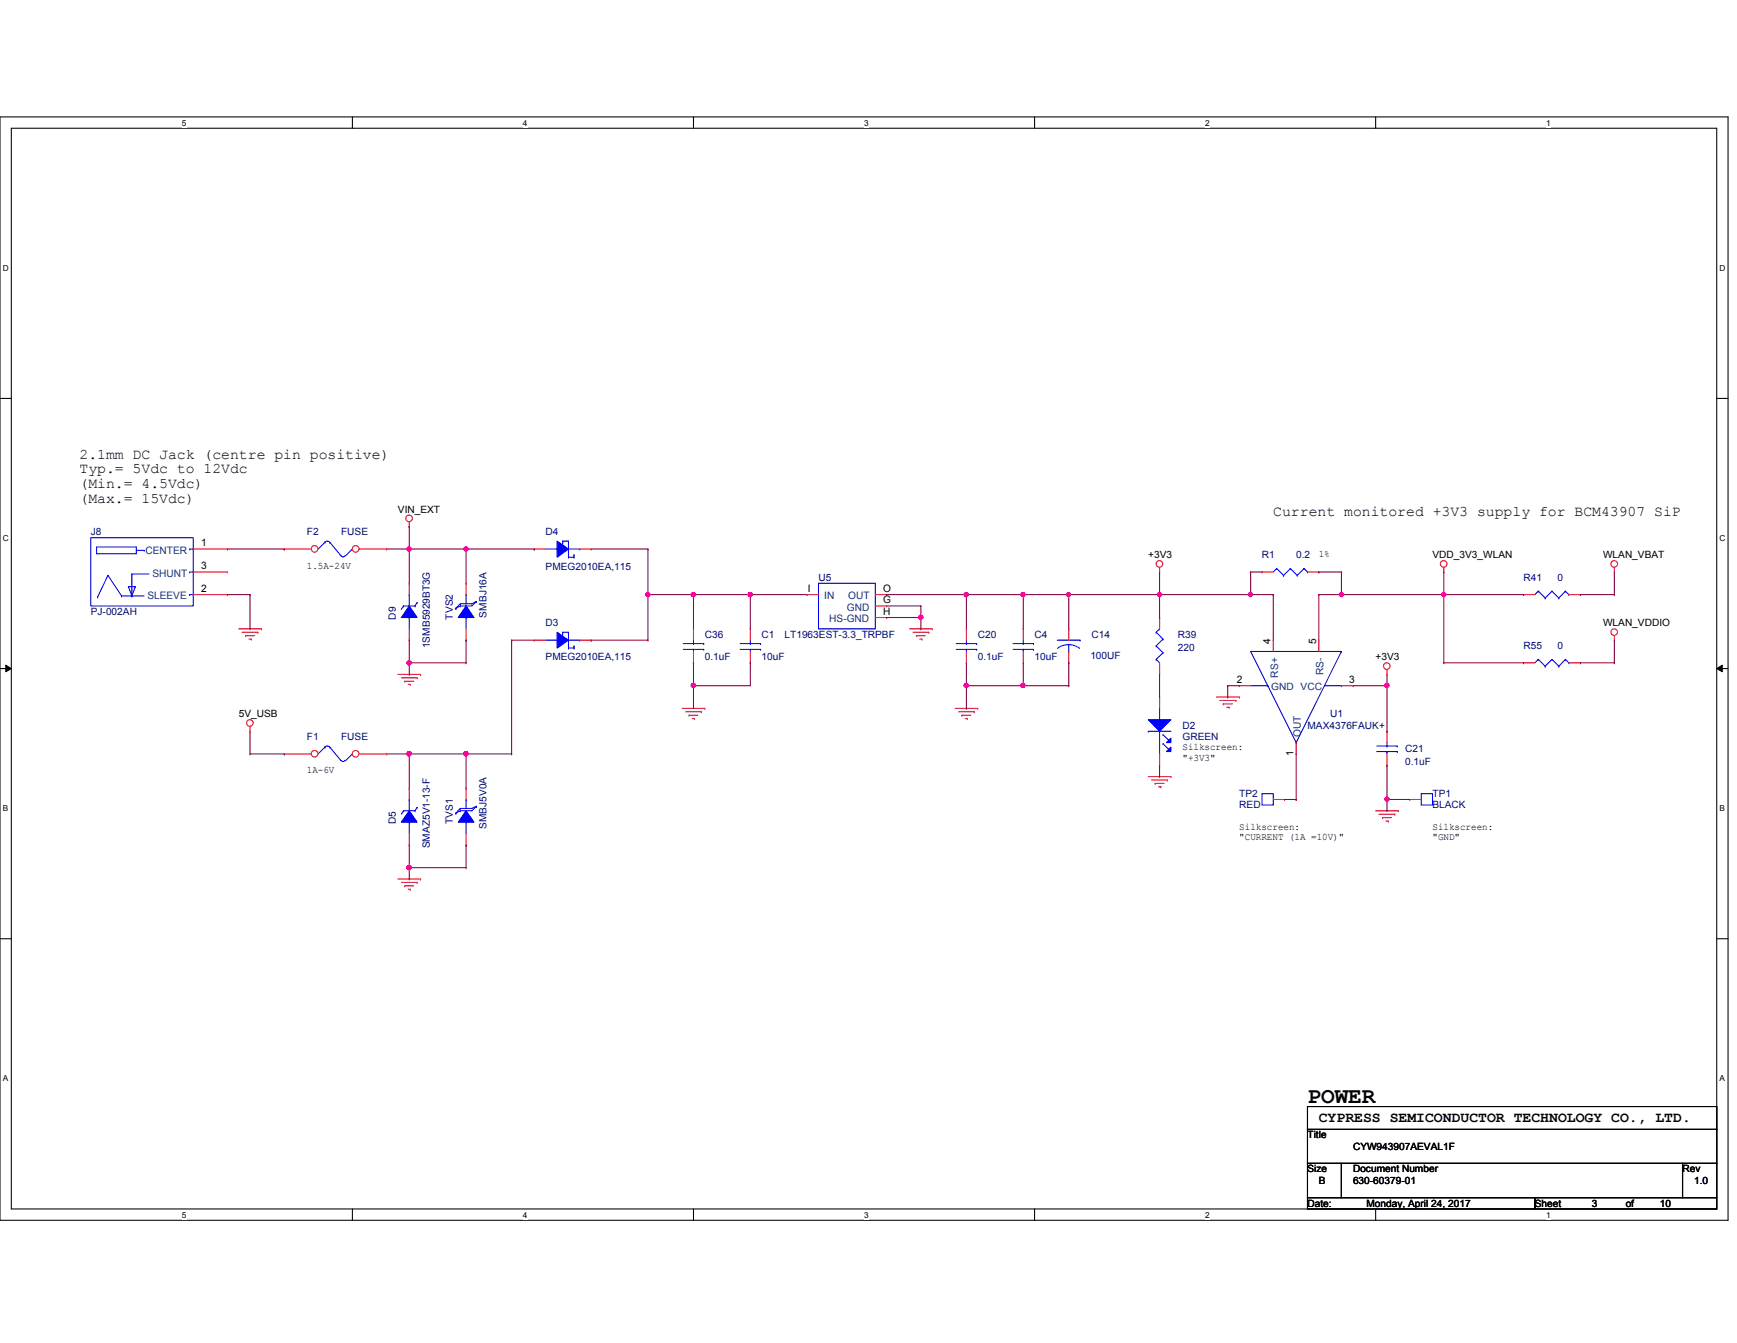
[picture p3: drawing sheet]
<svg xmlns="http://www.w3.org/2000/svg" width="279mm" height="216mm" viewBox="0 0 279 216" stroke-linecap="round" stroke-linejoin="round" font-family="sans-serif">
<path d="M0 18.8h278v177.4h-278zM1.8 20.6h274.3v173.8h-274.3z" fill="none" stroke="#000" stroke-width=".17"/>
<g fill="#fff">
<path d="M29.3 19h.7v1.5h-.7z"/>
<path d="M29.3 194.6h.7v1.4h-.7z"/>
</g>
<path d="M56.7 18.8v1.8M56.7 194.4v1.8" fill="none" stroke="#000" stroke-width=".17"/>
<g fill="#fff">
<path d="M84.1 19h.7v1.5h-.7z"/>
<path d="M84.1 194.6h.7v1.4h-.7z"/>
</g>
<path d="M111.5 18.8v1.8M111.5 194.4v1.8" fill="none" stroke="#000" stroke-width=".17"/>
<g fill="#fff">
<path d="M139 19h.7v1.5h-.7z"/>
<path d="M139 194.6h.7v1.4h-.7z"/>
</g>
<path d="M166.4 18.8v1.8M166.4 194.4v1.8" fill="none" stroke="#000" stroke-width=".17"/>
<g fill="#fff">
<path d="M193.8 19h.8v1.5h-.8z"/>
<path d="M193.8 194.6h.8v1.4h-.8z"/>
</g>
<path d="M221.3 18.8v1.8M221.3 194.4v1.8" fill="none" stroke="#000" stroke-width=".17"/>
<g fill="#fff">
<path d="M248.7 19h.7v1.5h-.7z"/>
<path d="M248.7 194.6h.7v1.4h-.7z"/>
<path d="M.5 42.3h.9v1.5h-.9z"/>
<path d="M276.6 42.3h.9v1.5h-.9z"/>
<path d="M.5 85.8h.9v1.4h-.9z"/>
<path d="M276.6 85.8h.9v1.4h-.9z"/>
</g>
<path d="M0 64.1h1.8M276.1 64.1h1.9" fill="none" stroke="#000" stroke-width=".17"/>
<g fill="#fff">
<path d="M.5 129.2h.8v1.5h-.8z"/>
<path d="M276.6 129.2h.9v1.5h-.9z"/>
</g>
<path d="M0 107.5h1.8M276.1 107.5h1.9" fill="none" stroke="#000" stroke-width=".17"/>
<path d="M.9 106.9l.9 .6-.9 .5zM276.1 107.5l.9-.6v1.1z" fill="#000"/>
<path d="M.9 106.9l.9 .6-.9 .5zM276.1 107.5l.9-.6v1.1z" fill="none" stroke="#000" stroke-width=".16"/>
<g fill="#fff">
<path d="M.5 172.6h.8v1.5h-.8z"/>
<path d="M276.6 172.6h.9v1.5h-.9z"/>
</g>
<path d="M0 150.9h1.8M276.1 150.9h1.9M210.3 177.9h65.8v3.7h-65.8zM210.3 181.6h65.8v5.4h-65.8zM210.3 187h5.5v5.5h-5.5zM210.3 192.5h36.6v1.9h-36.6zM215.8 187h54.8v5.5h-54.8zM246.9 192.5h29.2v1.9h-29.2zM270.6 187h5.5v5.5h-5.5z" fill="none" stroke="#000" stroke-width=".17"/>
<g fill="none" stroke="#f00" stroke-width=".17">
<path d="M65.8 84.6h.1M65.8 83.9v.7M186.5 91.9h.1M186.5 91.2v.7M232.2 91.9h.1M232.2 91.2v.7M259.7 91.9h.1M259.7 91.2v.7M38.4 101.1h3.6M38.9 101.6h2.6M39.5 102.2h.1M39.5 102.2h1.4"/>
<path d="M40 102.7h.4M40.2 117.6h.1M40.2 116.8v.8M40.4 102.7h.1M41.5 101.6h.1M42 101.1h.1M64 108.4h3.6M64.6 109h2.5M65.1 109.5h.1M65.1 109.5h1.4M65.7 110h.3M66 110h.1"/>
<path d="M67.1 109h.1M67.6 108.4h.1M109.7 113.9h3.7M110.3 114.4h2.5M110.8 115h.1M110.8 115h1.5M111.4 115.5h.3M111.5 106.6h.1M111.5 101.1h.1M111.5 101.1v1.8M111.5 104.7v1.9M111.7 115.5h.1"/>
<path d="M112.8 114.4h.1M113.4 113.9h.1M146.3 101.1h3.6M146.9 101.6h2.5M147.4 102.2h.1M147.4 102.2h1.4M148 102.7h.3M148.3 102.7h.1M149.4 101.6h.1M149.9 101.1h.1M153.6 113.9h3.7M154.2 114.4h2.5"/>
<path d="M154.7 115h.1M154.7 115h1.5M155.2 115.5h.4M155.6 115.5h.1M156.7 114.4h.1M157.3 113.9h.1M195.7 112.1h3.6M196.2 112.6h2.6M196.8 113.2h.1M196.8 113.2h1.4M197.3 113.7h.4M197.7 113.7h.1"/>
<path d="M198.8 112.6h.1M199.3 112.1h.1M223.1 108.4h.1M223.1 107.7v.7M259.7 102.9h.1M259.7 102.2v.7M184.7 124.8h3.6M185.3 125.4h2.5M185.8 125.9h.1M185.8 125.9h1.4M186.4 126.5h.3M186.7 126.5h.1"/>
<path d="M187.8 125.4h.1M188.3 124.8h.1M221.3 130.3h3.6M221.8 130.9h2.6M222.4 131.4h.1M222.4 131.4h1.4M222.9 132h.4M223.3 132h.1M224.4 130.9h.1M224.9 130.3h.1M64 141.3h3.6M64.6 141.9h2.5"/>
<path d="M65.1 142.4h.1M65.1 142.4h1.4M65.7 143h.3M66 143h.1M67.1 141.9h.1M67.6 141.3h.1"/>
<circle cx="65.8" cy="83.3" r=".54"/>
<circle cx="186.5" cy="90.7" r=".54"/>
<circle cx="232.2" cy="90.7" r=".54"/>
<circle cx="259.6" cy="90.7" r=".54"/>
<circle cx="40.2" cy="116.2" r=".54"/>
<circle cx="223.1" cy="107.1" r=".54"/>
<circle cx="259.6" cy="101.6" r=".54"/>
</g>
<g fill="none" stroke="#00f" stroke-width=".17">
<path d="M87.8 88.3h1.8M89.6 88.3h.1M90.5 87h.1M90.5 87h.9v2.6M91.4 89.6h.1M91.4 88.3h1.9M91.4 89.6h.9M92.3 89.6h.1M93.3 88.3h.1M109.9 103.5h3.3M109.9 104.4h3.3M111.5 104.4h.1"/>
<path d="M111.5 103.5h.1M111.5 102.9v.6M111.5 104.4v.3M113.2 103.5h.1M113.2 104.4h.1"/>
</g>
<path d="M89.6 87l1.8 1.3-1.8 1.3z" fill-rule="evenodd" fill="#00f"/>
<g fill="none" stroke="#00f" stroke-width=".17">
<path d="M89.6 87l1.8 1.3-1.8 1.3zM90.5 87.4h.1M90.5 87v.4M92.3 89.2h.1M92.3 89.2v.4M131.7 93.8h9.1v7.3h-9.1zM153.8 103.5h3.3M153.8 104.4h3.3M155.4 104.4h.1M155.4 103.5h.1M155.4 102.9v.6M155.4 104.4v.3"/>
<path d="M157.1 103.5h.1M157.1 104.4h.1M201.2 110.2h2.7M203.9 110.2h.1M208.5 119.4h.1M213.1 110.2h2.7M215.8 104.7h.1M215.8 110.2h.1M215.8 104.7h-14.6l7.3 14.7M215.8 104.7l-7.3 14.7M64.9 130.3h.1M64.9 130.3l-.3 .6"/>
<path d="M64.9 130.3h1.9M65.8 132.2h.1M65.8 128.5h.1M65.8 128.5v1.8M65.8 132.2v1.8M66.8 130.3h.1M67.1 129.8h.1M67.1 129.8l-.3 .5"/>
</g>
<g fill="none" stroke="#f00" stroke-width=".17">
<path d="M85.9 88.3h.1M85.9 88.3h1.9M93.3 88.3h1.8M95.1 88.3h.1M129.8 95.6h.1M129.8 95.6h1.9M140.8 95.6h1.8M140.8 97.4h1.8M140.8 99.3h1.8M142.6 95.6h.1M142.6 97.4h.1M142.6 99.3h.1"/>
<path d="M155.4 106.6h.1M155.4 101.1h.1M155.4 101.1v1.8M155.4 104.7v1.9M199.3 110.2h.1M199.3 110.2h1.9M204.8 102.9h.1M204.8 102.9v1.8M208.5 119.4v1.8M212.1 102.9h.1M212.1 102.9v1.8M215.8 110.2h1.8"/>
<path d="M217.6 110.2h.1M208.5 121.2h.1"/>
</g>
<path d="M65.8 130.3l1.3 1.9h-2.5z" fill-rule="evenodd" fill="#00f"/>
<path d="M52.2 87.1l.5-.1 .3 .2M52.3 87.2h.1M52.3 87.2l-1.1 1.1M53 87.2h.1M53 87.2l1.9 2.2M54.9 89.3l.3 .2 .3-.2M56.7 88.3h.1M56.7 88.3l-1.1 1.1M65.8 130.3l1.3 1.9h-2.5z" fill="none" stroke="#00f" stroke-width=".17"/>
<path d="M65.8 135.8h.1M65.8 126.7h.1M65.8 126.7v1.8M65.8 134v1.8" fill="none" stroke="#f00" stroke-width=".17"/>
<circle cx="50.6" cy="88.2" r=".54" fill="#fff"/>
<g fill="none" stroke="#f00" stroke-width=".17">
<path d="M45.7 88.3h.1M45.7 88.3h4.4"/>
<circle cx="50.6" cy="88.2" r=".54"/>
</g>
<circle cx="57.2" cy="88.2" r=".54" fill="#fff"/>
<g fill="none" stroke="#f00" stroke-width=".17">
<path d="M57.8 88.3h4.4M62.2 88.3h.1"/>
<circle cx="57.2" cy="88.2" r=".54"/>
</g>
<path d="M87.8 102.9h1.8M89.6 102.9h.1M90.5 101.6h.1M90.5 101.6h.9v2.6M91.4 104.2h.1M91.4 102.9h1.9M91.4 104.2h.9M92.3 104.2h.1M93.3 102.9h.1" fill="none" stroke="#00f" stroke-width=".17"/>
<path d="M89.6 101.6l1.8 1.3-1.8 1.3z" fill-rule="evenodd" fill="#00f"/>
<g fill="none" stroke="#00f" stroke-width=".17">
<path d="M89.6 101.6l1.8 1.3-1.8 1.3zM90.5 102h.1M90.5 101.6v.4M92.3 103.8h.1M92.3 103.8v.4M119 103.5h3.3M119 104.4h3.3M120.7 104.4h.1M120.7 103.5h.1M120.7 102.9v.6M120.7 104.4v.3M122.3 103.5h.1"/>
<path d="M122.3 104.4h.1M162.9 103.5h3.3M162.9 104.4h3.3M164.6 104.4h.1M164.6 103.5h.1M164.6 102.9v.6M164.6 104.4v.3M166.2 103.5h.1M166.2 104.4h.1M75 132.2h.1M75 128.5h.1M75 128.5v1.5"/>
<path d="M75 132.2v1.8"/>
</g>
<path d="M85.9 102.9h.1M85.9 102.9h1.9M93.3 102.9h1.8M95.1 102.9h.1M120.7 106.6h.1M120.7 101.1h.1M120.7 101.1v1.8M120.7 104.7v1.9M164.6 106.6h.1M164.6 101.1h.1M164.6 101.1v1.8M164.6 104.7v1.9" fill="none" stroke="#f00" stroke-width=".17"/>
<path d="M75 130.3l1.2 1.9h-2.5z" fill-rule="evenodd" fill="#00f"/>
<g fill="none" stroke="#00f" stroke-width=".17">
<path d="M64.9 97.4h.1M64.9 97.4l-.3 .6M64.9 97.4h1.9M65.8 99.3h.1M65.8 95.6h.1M65.8 95.6v1.8M65.8 99.3v1.8M66.8 97.4h.1M67.1 96.9h.1M67.1 96.9l-.3 .5M205.4 91.4h.1M205.4 91.4l-.6 .5"/>
<path d="M205.4 91.4l1.1 1.1M206.5 92.5h.1M207.6 91.4h.1M207.6 91.4l-1.1 1.1M207.6 91.4l1.1 1.1M208.7 92.5h.1M209.8 91.4h.1M209.8 91.4l-1.1 1.1M209.8 91.4l.5 .5M210.3 91.9h.1M186 106h.1M186 103.8h.1"/>
<path d="M186 101.6h.1M186 106l.5 .6M186 103.8l1.1 1.1M186 101.6l1.1 1.1M186.5 101.1h.1M186.5 101.1l-.5 .5M187.1 104.9h.1M187.1 102.7h.1M187.1 104.9l-1.1 1.1M187.1 102.7l-1.1 1.1M73.3 130.7h.1M74 130h.1"/>
<path d="M74 130.3h.1M74 130l-.7 .7M74 130.3l-.7 .4M75 130.3l1.2 1.9h-2.5zM76.6 129.6h.1M76.6 129.6l-.7 .4h-1.9M76.6 129.6l-.7 .7h-1.9"/>
</g>
<path d="M186.5 99.3h.1M186.5 99.3v1.8M203 91.9h.1M203 91.9h1.8M210.3 91.9h1.8M212.1 91.9h.1M186.5 108.4h.1M186.5 106.6v1.8M75 135.8h.1M75 126.7h.1M75 126.7v1.8M75 134v1.8" fill="none" stroke="#f00" stroke-width=".17"/>
<path d="M65.8 97.4l1.3 1.9h-2.5z" fill-rule="evenodd" fill="#00f"/>
<g fill="none" stroke="#00f" stroke-width=".17">
<path d="M65.8 97.4l1.3 1.9h-2.5zM75 99.3h.1M75 95.6h.1M75 95.6v1.5M75 99.3v1.8M247.4 95h.1M247.4 95l-.5 .6M247.4 95l1.1 1.1M248.5 96.1h.1M249.6 95h.1M249.6 95l-1.1 1.1M249.6 95l1.1 1.1"/>
<path d="M250.7 96.1h.1M251.8 95h.1M251.8 95l-1.1 1.1M251.8 95l.5 .6M252.3 95.6h.1M170.1 102.9h3.6M171.9 104.7h.1M171.9 103.6l.8 .1 1 .5M171.9 103.6l-.8 .1-1 .5M171.9 103.6v1.1M173.7 102.9h.1M221.4 119.9h3.3"/>
<path d="M223.1 119.9h.1M223.1 119.4v.5M224.7 119.9h.1M203 127.6h1.8v1.8h-1.8zM221.4 120.8h3.3M223.1 120.8h.1M223.1 120.8v.4M224.7 120.8h.1M228.6 127.6h1.8v1.8h-1.8z"/>
</g>
<g fill="none" stroke="#f00" stroke-width=".17">
<path d="M65.8 93.8h.1M65.8 93.8v1.8M245.1 95.6h.1M245.1 95.6h1.8M252.3 95.6h1.9M254.2 95.6h.1M65.8 102.9h.1M65.8 101.1v1.8M171.9 101.1h.1M171.9 106.6h.1M171.9 101.1v1.8M171.9 104.7v1.9"/>
<path d="M223.1 117.6h.1M223.1 117.6v1.8M204.8 128.5h1.8M206.6 128.5h.1M223.1 123h.1M223.1 121.2v1.8M226.8 128.5h.1M226.8 128.5h1.8"/>
</g>
<path d="M75 97.4l1.2 1.9h-2.5z" fill-rule="evenodd" fill="#00f"/>
<path d="M73.3 97.8h.1M74 97.1h.1M74 97.4h.1M74 97.1l-.7 .7M74 97.4l-.7 .4M75 97.4l1.2 1.9h-2.5zM76.6 96.7h.1M76.6 96.7l-.7 .4h-1.9M76.6 96.7l-.7 .7h-1.9" fill="none" stroke="#00f" stroke-width=".17"/>
<path d="M75 93.8h.1M75 93.8v1.8M75 102.9h.1M75 101.1v1.8" fill="none" stroke="#f00" stroke-width=".17"/>
<path d="M184.7 115.7h3.6l-1.8 1.9z" fill="#00f"/>
<path d="M184.7 115.7h3.6l-1.8 1.9z" fill="none" stroke="#00f" stroke-width=".17"/>
<path d="M188.3 118.7v.7h-.7z" fill="#00f"/>
<path d="M188.3 118.7v.7h-.7z" fill="none" stroke="#00f" stroke-width=".17"/>
<path d="M188.3 120.1v.7h-.7z" fill="#00f"/>
<g fill="none" stroke="#00f" stroke-width=".17">
<path d="M184.7 117.6h.1M184.7 117.6h3.6M186.5 115.7h.1M186.5 113.9v1.8M186.5 117.6v3.6M187.1 118.1h.1M187.1 119.5h.1M187.1 118.1l.9 .9M187.1 119.5l.9 1M52.2 120.1l.5-.2 .3 .2M52.3 120.1h.1M52.3 120.1l-1.1 1.1"/>
<path d="M53 120.1h.1M53 120.1l1.9 2.2M55.5 122.2l-.3 .2-.3-.1M56.7 121.2h.1M56.7 121.2l-1.1 1.1M186.5 121.2h.1M188.3 120.1v.7h-.7z"/>
</g>
<path d="M186.5 112.1h.1M186.5 112.1v1.8M186.5 123h.1M186.5 121.2v1.8" fill="none" stroke="#f00" stroke-width=".17"/>
<circle cx="50.6" cy="121.2" r=".54" fill="#fff"/>
<g fill="none" stroke="#f00" stroke-width=".17">
<path d="M45.7 121.2h.1M45.7 121.2h4.4"/>
<circle cx="50.6" cy="121.2" r=".54"/>
</g>
<circle cx="57.2" cy="121.2" r=".54" fill="#fff"/>
<g fill="none" stroke="#f00" stroke-width=".17">
<path d="M31.1 95.6h5.5M31.1 91.9h5.5M31.1 88.3h5.5M36.6 95.6h.1M36.6 91.9h.1M36.6 88.3h.1M245.1 106.6h.1M245.1 106.6h1.8M252.3 106.6h1.9M254.2 106.6h.1M57.8 121.2h4.4M62.2 121.2h.1"/>
<circle cx="57.2" cy="121.2" r=".54"/>
</g>
<g fill="none" stroke="#00f" stroke-width=".17">
<path d="M14.6 86.4h16.5v11h-16.5zM15.5 87.9h6.4v1.1h-6.4zM15.7 96h.1M17.4 92.5h.1M17.4 92.5l2.2 3.3M17.4 92.5l-1.7 3.5M19.6 95.8h.1M19.6 95.8h3.6M20.7 94.3h.1M20.7 94.3l.5 1.5M20.7 94.3h1.1M21.2 92.3h.1"/>
<path d="M21.2 95.8h.1M21.2 92.3h2.8M21.2 92.3v3.5M21.8 94.3h.1M21.8 94.3l-.6 1.5M21.9 88.5h1.3M23.2 88.5h.1M30.5 88.3h.1M30.5 91.9h.1M30.5 95.6h.1M30.5 88.3h.6M30.5 91.9h.6"/>
<path d="M30.5 95.6h.6M247.4 106h.1M247.4 106l-.5 .6M247.4 106l1.1 1.1M248.5 107.1h.1M249.6 106h.1M249.6 106l-1.1 1.1M249.6 106l1.1 1.1M250.7 107.1h.1M251.8 106h.1M251.8 106l-1.1 1.1M251.8 106l.5 .6"/>
<path d="M252.3 106.6h.1"/>
</g>
<path d="M36.6 95.6h3.6M36.6 88.3h9.1M40.2 95.6h.1M40.2 95.6v5.5M45.7 88.3h.1M62.2 88.3h3.6M65.8 88.3h.1M40.2 101.1h.1M65.8 106.6h.1M65.8 102.9v3.7M65.8 106.6h9.2M75 106.6h.1" fill="none" stroke="#800040" stroke-width=".17"/>
<circle cx="65.8" cy="106.5" r=".36" fill="#f0f"/>
<circle cx="65.8" cy="106.5" r=".36" fill="none" stroke="#f0f" stroke-width=".17"/>
<path d="M65.8 88.3h.1M65.8 88.3v5.5M65.8 88.3h9.2M75 88.3h.1M65.8 108.4h.1M65.8 106.6v1.8M75 102.9h.1M75 102.9v3.7" fill="none" stroke="#800040" stroke-width=".17"/>
<circle cx="65.8" cy="88.3" r=".36" fill="#f0f"/>
<circle cx="65.8" cy="88.3" r=".36" fill="none" stroke="#f0f" stroke-width=".17"/>
<circle cx="75" cy="88.3" r=".36" fill="#f0f"/>
<circle cx="75" cy="88.3" r=".36" fill="none" stroke="#f0f" stroke-width=".17"/>
<path d="M65.8 84.6h.1M65.8 84.6v3.7M75 88.3h.1M75 88.3v5.5M75 88.3h10.9M85.9 88.3h.1M62.2 121.2h3.6M65.8 121.2h.1M65.8 139.5h.1M65.8 135.8v3.7M65.8 139.5h9.2M75 139.5h.1" fill="none" stroke="#800040" stroke-width=".17"/>
<circle cx="65.8" cy="139.5" r=".37" fill="#f0f"/>
<circle cx="65.8" cy="139.5" r=".37" fill="none" stroke="#f0f" stroke-width=".17"/>
<path d="M65.8 121.2h.1M65.8 121.2v5.5M65.8 139.5v1.8M65.8 121.2h9.2M75 135.8h.1M75 121.2h.1M75 135.8v3.7M65.8 141.3h.1" fill="none" stroke="#800040" stroke-width=".17"/>
<circle cx="65.8" cy="121.2" r=".37" fill="#f0f"/>
<circle cx="65.8" cy="121.2" r=".37" fill="none" stroke="#f0f" stroke-width=".17"/>
<circle cx="74.9" cy="121.2" r=".37" fill="#f0f"/>
<circle cx="74.9" cy="121.2" r=".37" fill="none" stroke="#f0f" stroke-width=".17"/>
<g fill="none" stroke="#800040" stroke-width=".17">
<path d="M40.2 117.6v3.6M82.3 102.9h.1M82.3 102.9h3.6M82.3 102.9v18.3M111.5 106.6h.1M111.5 106.6v3.6M40.2 121.2h.1M40.2 121.2h5.5M45.7 121.2h.1M75 121.2h.1M75 121.2v5.5M75 121.2h7.3"/>
<path d="M82.3 121.2h.1"/>
</g>
<circle cx="111.5" cy="110.2" r=".36" fill="#f0f"/>
<circle cx="111.5" cy="110.2" r=".36" fill="none" stroke="#f0f" stroke-width=".17"/>
<path d="M120.7 95.6h.1M120.7 95.6v5.5M120.7 95.6h9.1M111.5 110.2h.1M111.5 110.2v3.7M120.7 106.6h.1M120.7 106.6v3.6h-9.2" fill="none" stroke="#800040" stroke-width=".17"/>
<circle cx="120.7" cy="95.6" r=".36" fill="#f0f"/>
<circle cx="120.7" cy="95.6" r=".36" fill="none" stroke="#f0f" stroke-width=".17"/>
<path d="M95.1 88.3h9.1M104.2 88.3h.1M104.2 95.6h.1M104.2 95.6h16.5M104.2 88.3v7.3M111.5 95.6h.1M111.5 95.6v5.5M95.1 102.9h.1M95.1 102.9h9.1" fill="none" stroke="#800040" stroke-width=".17"/>
<circle cx="111.5" cy="95.6" r=".36" fill="#f0f"/>
<circle cx="111.5" cy="95.6" r=".36" fill="none" stroke="#f0f" stroke-width=".17"/>
<circle cx="104.2" cy="95.6" r=".34" fill="#f0f"/>
<circle cx="104.2" cy="95.6" r=".34" fill="none" stroke="#f0f" stroke-width=".17"/>
<path d="M104.2 95.6v7.3M142.6 97.4h5.5M148.1 97.4h.1M148.1 99.3h.1M148.1 97.4v1.9M104.2 102.9h.1" fill="none" stroke="#800040" stroke-width=".17"/>
<circle cx="148.1" cy="99.2" r=".36" fill="#f0f"/>
<circle cx="148.1" cy="99.2" r=".36" fill="none" stroke="#f0f" stroke-width=".17"/>
<path d="M142.6 99.3h5.5M148.1 99.3h.1M148.1 99.3v1.8M148.1 101.1h.1M155.4 110.2h.1M155.4 106.6v3.6" fill="none" stroke="#800040" stroke-width=".17"/>
<circle cx="155.4" cy="110.2" r=".34" fill="#f0f"/>
<circle cx="155.4" cy="110.2" r=".34" fill="none" stroke="#f0f" stroke-width=".17"/>
<path d="M155.4 113.9h.1M164.6 110.2h.1M164.6 110.2h-9.2v3.7M164.6 106.6v3.6M171.9 106.6h.1M171.9 106.6v3.6" fill="none" stroke="#800040" stroke-width=".17"/>
<circle cx="164.5" cy="110.2" r=".34" fill="#f0f"/>
<circle cx="164.5" cy="110.2" r=".34" fill="none" stroke="#f0f" stroke-width=".17"/>
<path d="M142.6 95.6h12.8M155.4 95.6h.1M164.6 110.2h7.3M171.9 110.2h.1M186.5 112.1h.1M186.5 108.4v3.7M186.5 124.8h.1M186.5 123v1.8" fill="none" stroke="#800040" stroke-width=".17"/>
<circle cx="155.4" cy="95.6" r=".34" fill="#f0f"/>
<circle cx="155.4" cy="95.6" r=".34" fill="none" stroke="#f0f" stroke-width=".17"/>
<path d="M171.9 95.6h.1M171.9 95.6v5.5M171.9 95.6h14.6M186.5 99.3h.1M186.5 95.6h.1M186.5 95.6v3.7" fill="none" stroke="#800040" stroke-width=".17"/>
<circle cx="171.9" cy="95.6" r=".34" fill="#f0f"/>
<circle cx="171.9" cy="95.6" r=".34" fill="none" stroke="#f0f" stroke-width=".17"/>
<circle cx="186.5" cy="95.6" r=".34" fill="#f0f"/>
<circle cx="186.5" cy="95.6" r=".34" fill="none" stroke="#f0f" stroke-width=".17"/>
<path d="M164.6 95.6h.1M164.6 95.6v5.5" fill="none" stroke="#800040" stroke-width=".17"/>
<circle cx="164.5" cy="95.6" r=".34" fill="#f0f"/>
<circle cx="164.5" cy="95.6" r=".34" fill="none" stroke="#f0f" stroke-width=".17"/>
<path d="M155.4 95.6h.1M155.4 95.6h16.5M155.4 95.6v5.5M164.6 95.6h.1M171.9 95.6h.1M186.5 95.6h.1M186.5 95.6h14.7M186.5 91.9v3.7M201.2 95.6h.1M201.2 91.9h.1M201.2 91.9v3.7" fill="none" stroke="#800040" stroke-width=".17"/>
<circle cx="201.1" cy="95.6" r=".34" fill="#f0f"/>
<circle cx="201.1" cy="95.6" r=".34" fill="none" stroke="#f0f" stroke-width=".17"/>
<path d="M215.8 91.9h.1M215.8 95.6h.1M215.8 91.9v3.7M215.8 95.6h29.3M232.2 95.6h.1M232.2 91.9v3.7M245.1 95.6h.1" fill="none" stroke="#800040" stroke-width=".17"/>
<circle cx="232.2" cy="95.6" r=".34" fill="#f0f"/>
<circle cx="232.2" cy="95.6" r=".34" fill="none" stroke="#f0f" stroke-width=".17"/>
<g fill="none" stroke="#800040" stroke-width=".17">
<path d="M201.2 91.9h.1M201.2 95.6h.1M201.2 95.6h3.6M201.2 91.9h1.8M204.8 95.6h.1M204.8 95.6v7.3M212.1 91.9h.1M212.1 95.6h.1M212.1 95.6h3.7M212.1 91.9h3.7M212.1 95.6v7.3M215.8 95.6h.1"/>
<path d="M232.2 95.6v11M254.2 95.6h.1M254.2 95.6h5.5M259.7 95.6h.1M259.7 91.9v3.7M232.2 106.6h.1M232.2 106.6h12.9M245.1 106.6h.1M254.2 106.6h.1M254.2 106.6h5.5M259.7 106.6h.1M259.7 102.9v3.7"/>
</g>
<circle cx="215.8" cy="95.6" r=".34" fill="#f0f"/>
<circle cx="215.8" cy="95.6" r=".34" fill="none" stroke="#f0f" stroke-width=".17"/>
<path d="M197.5 110.2h.1M197.5 112.1h.1M197.5 110.2h1.8M197.5 110.2v1.9M217.6 110.2h5.5M223.1 110.2h.1M223.1 108.4v1.8" fill="none" stroke="#800040" stroke-width=".17"/>
<circle cx="223.1" cy="110.2" r=".34" fill="#f0f"/>
<circle cx="223.1" cy="110.2" r=".34" fill="none" stroke="#f0f" stroke-width=".17"/>
<path d="M223.1 117.6h.1M223.1 110.2v7.4M206.6 128.5h1.9M208.5 128.5h.1M208.5 121.2v7.3M223.1 123h.1M223.1 128.5h.1M223.1 123v5.5M223.1 128.5h3.7" fill="none" stroke="#800040" stroke-width=".17"/>
<circle cx="223.1" cy="128.5" r=".34" fill="#f0f"/>
<circle cx="223.1" cy="128.5" r=".34" fill="none" stroke="#f0f" stroke-width=".17"/>
<path d="M223.1 130.3h.1M223.1 128.5v1.8" fill="none" stroke="#800040" stroke-width=".17"/>
<circle cx="65.8" cy="106.5" r=".36" fill="#f0f"/>
<circle cx="65.8" cy="106.5" r=".36" fill="none" stroke="#f0f" stroke-width=".17"/>
<circle cx="65.8" cy="88.3" r=".36" fill="#f0f"/>
<circle cx="65.8" cy="88.3" r=".36" fill="none" stroke="#f0f" stroke-width=".17"/>
<circle cx="75" cy="88.3" r=".36" fill="#f0f"/>
<circle cx="75" cy="88.3" r=".36" fill="none" stroke="#f0f" stroke-width=".17"/>
<circle cx="65.8" cy="139.5" r=".37" fill="#f0f"/>
<circle cx="65.8" cy="139.5" r=".37" fill="none" stroke="#f0f" stroke-width=".17"/>
<circle cx="65.8" cy="121.2" r=".37" fill="#f0f"/>
<circle cx="65.8" cy="121.2" r=".37" fill="none" stroke="#f0f" stroke-width=".17"/>
<circle cx="74.9" cy="121.2" r=".37" fill="#f0f"/>
<circle cx="74.9" cy="121.2" r=".37" fill="none" stroke="#f0f" stroke-width=".17"/>
<circle cx="111.5" cy="110.2" r=".36" fill="#f0f"/>
<circle cx="111.5" cy="110.2" r=".36" fill="none" stroke="#f0f" stroke-width=".17"/>
<circle cx="120.7" cy="95.6" r=".36" fill="#f0f"/>
<circle cx="120.7" cy="95.6" r=".36" fill="none" stroke="#f0f" stroke-width=".17"/>
<circle cx="111.5" cy="95.6" r=".36" fill="#f0f"/>
<circle cx="111.5" cy="95.6" r=".36" fill="none" stroke="#f0f" stroke-width=".17"/>
<circle cx="104.2" cy="95.6" r=".34" fill="#f0f"/>
<circle cx="104.2" cy="95.6" r=".34" fill="none" stroke="#f0f" stroke-width=".17"/>
<circle cx="148.1" cy="99.2" r=".36" fill="#f0f"/>
<circle cx="148.1" cy="99.2" r=".36" fill="none" stroke="#f0f" stroke-width=".17"/>
<circle cx="155.4" cy="110.2" r=".34" fill="#f0f"/>
<circle cx="155.4" cy="110.2" r=".34" fill="none" stroke="#f0f" stroke-width=".17"/>
<circle cx="164.5" cy="110.2" r=".34" fill="#f0f"/>
<circle cx="164.5" cy="110.2" r=".34" fill="none" stroke="#f0f" stroke-width=".17"/>
<circle cx="155.4" cy="95.6" r=".34" fill="#f0f"/>
<circle cx="155.4" cy="95.6" r=".34" fill="none" stroke="#f0f" stroke-width=".17"/>
<circle cx="171.9" cy="95.6" r=".34" fill="#f0f"/>
<circle cx="171.9" cy="95.6" r=".34" fill="none" stroke="#f0f" stroke-width=".17"/>
<circle cx="186.5" cy="95.6" r=".34" fill="#f0f"/>
<circle cx="186.5" cy="95.6" r=".34" fill="none" stroke="#f0f" stroke-width=".17"/>
<circle cx="164.5" cy="95.6" r=".34" fill="#f0f"/>
<circle cx="164.5" cy="95.6" r=".34" fill="none" stroke="#f0f" stroke-width=".17"/>
<circle cx="201.1" cy="95.6" r=".34" fill="#f0f"/>
<circle cx="201.1" cy="95.6" r=".34" fill="none" stroke="#f0f" stroke-width=".17"/>
<circle cx="232.2" cy="95.6" r=".34" fill="#f0f"/>
<circle cx="232.2" cy="95.6" r=".34" fill="none" stroke="#f0f" stroke-width=".17"/>
<circle cx="215.8" cy="95.6" r=".34" fill="#f0f"/>
<circle cx="215.8" cy="95.6" r=".34" fill="none" stroke="#f0f" stroke-width=".17"/>
<circle cx="223.1" cy="110.2" r=".34" fill="#f0f"/>
<circle cx="223.1" cy="110.2" r=".34" fill="none" stroke="#f0f" stroke-width=".17"/>
<circle cx="223.1" cy="128.5" r=".34" fill="#f0f"/>
<circle cx="223.1" cy="128.5" r=".34" fill="none" stroke="#f0f" stroke-width=".17"/>
<text font-size="3.6" x="210.3" y="177.2">POWER</text>
<g font-size="2.4">
<text x="12.8" y="73.7">2.1mm DC Jack (centre pin positive)</text>
<text x="12.8" y="76.1">Typ.= 5Vdc to 12Vdc</text>
<text x="12.8" y="78.5">(Min.= 4.5Vdc)</text>
<text x="12.8" y="80.9">(Max.= 15Vdc)</text>
<text x="204.8" y="82.9">Current monitored +3V3 supply for BCM43907 SiP</text>
<text x="212.1" y="180.4">CYPRESS SEMICONDUCTOR TECHNOLOGY CO., LTD.</text>
</g>
<g font-size="1.7" fill="#004080">
<text x="23.4" y="89">CENTER</text>
<text x="24.5" y="92.7">SHUNT</text>
<text x="23.7" y="96.4">SLEEVE</text>
<text x="132.6" y="96.4">IN</text>
<text x="133.4" y="100">HS-GND</text>
<text x="136.2" y="98.2">GND</text>
<text x="136.4" y="96.4">OUT</text>
<text x="205.6" y="108.9" transform="rotate(-90 205.6 108.9)">RS+</text>
<text x="212.9" y="108.5" transform="rotate(-90 212.9 108.5)">RS-</text>
<text x="209.3" y="118.4" transform="rotate(-90 209.3 118.4)">OUT</text>
</g>
<g font-size="1.7">
<text x="32.3" y="87.8">1</text>
<text x="32.3" y="95.2">2</text>
<text x="32.3" y="91.5">3</text>
<text x="129.9" y="95.2">I</text>
<text x="142.1" y="95.2">O</text>
<text x="142.1" y="97">G</text>
<text x="142.1" y="98.8">H</text>
<text x="204.4" y="103.5" transform="rotate(-90 204.4 103.5)">4</text>
<text x="211.7" y="103.5" transform="rotate(-90 211.7 103.5)">5</text>
<text x="199" y="109.8">2</text>
<text x="217" y="109.8">3</text>
<text x="208.1" y="121.5" transform="rotate(-90 208.1 121.5)">1</text>
</g>
<g font-size="1.6">
<text x="64" y="82.4">VIN_EXT</text>
<text x="184.7" y="89.7">+3V3</text>
<text x="212.1" y="89.5">1%</text>
<text x="230.4" y="89.7">VDD_3V3_WLAN</text>
<text x="257.9" y="89.7">WLAN_VBAT</text>
<text x="49.4" y="91.4">1.5A-24V</text>
<text x="257.9" y="100.7">WLAN_VDDIO</text>
<text x="221.3" y="106.2">+3V3</text>
<text x="38.4" y="115.3">5V_USB</text>
<text x="49.4" y="124.3">1A-6V</text>
<text x="190.2" y="120.6">Silkscreen:</text>
<text x="190.2" y="122.3">&quot;+3V3&quot;</text>
<text x="199.3" y="133.4">Silkscreen:</text>
<text x="199.3" y="135">&quot;CURRENT (1A =10V)&quot;</text>
<text x="230.4" y="133.4">Silkscreen:</text>
<text x="230.4" y="135">&quot;GND&quot;</text>
<text x="210.3" y="183">Title</text>
<text x="217.6" y="184.8">CYW943907AEVAL1F</text>
<text x="210.3" y="188.5">Size</text>
<text x="212.1" y="190.3">B</text>
<text x="217.6" y="188.5">Document Number</text>
<text x="217.6" y="190.3">630-60379-01</text>
<text x="270.6" y="188.5">Rev</text>
<text x="272.5" y="190.3">1.0</text>
<text x="210.3" y="194">Date:</text>
<text x="219.8" y="194">Monday, April 24, 2017</text>
<text x="246.9" y="194">Sheet</text>
<text x="256" y="194">3</text>
<text x="261.5" y="194">of</text>
<text x="267" y="194">10</text>
</g>
<g font-size="1.6" fill="#000080">
<text x="14.6" y="86.1">J8</text>
<text x="49.4" y="86.1">F2</text>
<text x="54.9" y="86.1">FUSE</text>
<text x="87.8" y="86.1">D4</text>
<text x="203" y="89.7">R1</text>
<text x="208.5" y="89.7">0.2</text>
<text x="87.8" y="91.6">PMEG2010EA,115</text>
<text x="131.7" y="93.4">U5</text>
<text x="245.1" y="93.4">R41</text>
<text x="250.5" y="93.4">0</text>
<text x="14.6" y="98.8">PJ-002AH</text>
<text x="63.7" y="99.6" transform="rotate(-90 63.7 99.6)">D9</text>
<text x="72.8" y="99.6" transform="rotate(-90 72.8 99.6)">TVS2</text>
<text x="78.3" y="99.3" transform="rotate(-90 78.3 99.3)">SMBJ16A</text>
<text x="87.8" y="100.7">D3</text>
<text x="69.1" y="104.2" transform="rotate(-90 69.1 104.2)">1SMB5929BT3G</text>
<text x="87.8" y="106.2">PMEG2010EA,115</text>
<text x="113.4" y="102.5">C36</text>
<text x="113.4" y="106.2">0.1uF</text>
<text x="122.5" y="102.5">C1</text>
<text x="122.5" y="106.2">10uF</text>
<text x="126.2" y="102.5">LT1963EST-3.3_TRPBF</text>
<text x="157.3" y="102.5">C20</text>
<text x="157.3" y="106.2">0.1uF</text>
<text x="166.4" y="102.5">C4</text>
<text x="166.4" y="106.2">10uF</text>
<text x="175.4" y="106">100UF</text>
<text x="175.6" y="102.5">C14</text>
<text x="189.4" y="102.5">R39</text>
<text x="189.4" y="104.7">220</text>
<text x="245.1" y="104.4">R55</text>
<text x="250.5" y="104.4">0</text>
<text x="49.4" y="119">F1</text>
<text x="54.9" y="119">FUSE</text>
<text x="190.2" y="117.1">D2</text>
<text x="190.2" y="119">GREEN</text>
<text x="210.3" y="117.1">MAX4376FAUK+</text>
<text x="214" y="115.3">U1</text>
<text x="226" y="120.8">C21</text>
<text x="226" y="123">0.1uF</text>
<text x="199.3" y="128.1">TP2</text>
<text x="199.3" y="130">RED</text>
<text x="230.4" y="128.1">TP1</text>
<text x="230.4" y="130">BLACK</text>
<text x="63.7" y="132.5" transform="rotate(-90 63.7 132.5)">D5</text>
<text x="69.1" y="136.4" transform="rotate(-90 69.1 136.4)">SMAZ5V1-13-F</text>
<text x="72.8" y="132.5" transform="rotate(-90 72.8 132.5)">TVS1</text>
<text x="78.3" y="133.3" transform="rotate(-90 78.3 133.3)">SMBJ5V0A</text>
</g>
<text font-size="1.6" fill="#004080" x="204.5" y="111">GND VCC</text>
<g font-size="1.3">
<text x="29.3" y="20.2">5</text>
<text x="84.1" y="20.2">4</text>
<text x="139" y="20.2">3</text>
<text x="193.8" y="20.2">2</text>
<text x="248.7" y="20.2">1</text>
<text x=".5" y="43.5">D</text>
<text x="276.6" y="43.5">D</text>
<text x=".5" y="87">C</text>
<text x="276.6" y="87">C</text>
<text x=".5" y="130.4">B</text>
<text x="276.6" y="130.4">B</text>
<text x=".5" y="173.8">A</text>
<text x="276.6" y="173.8">A</text>
<text x="29.3" y="195.7">5</text>
<text x="84.1" y="195.7">4</text>
<text x="139" y="195.7">3</text>
<text x="193.8" y="195.7">2</text>
<text x="248.7" y="195.7">1</text>
</g>
</svg>
